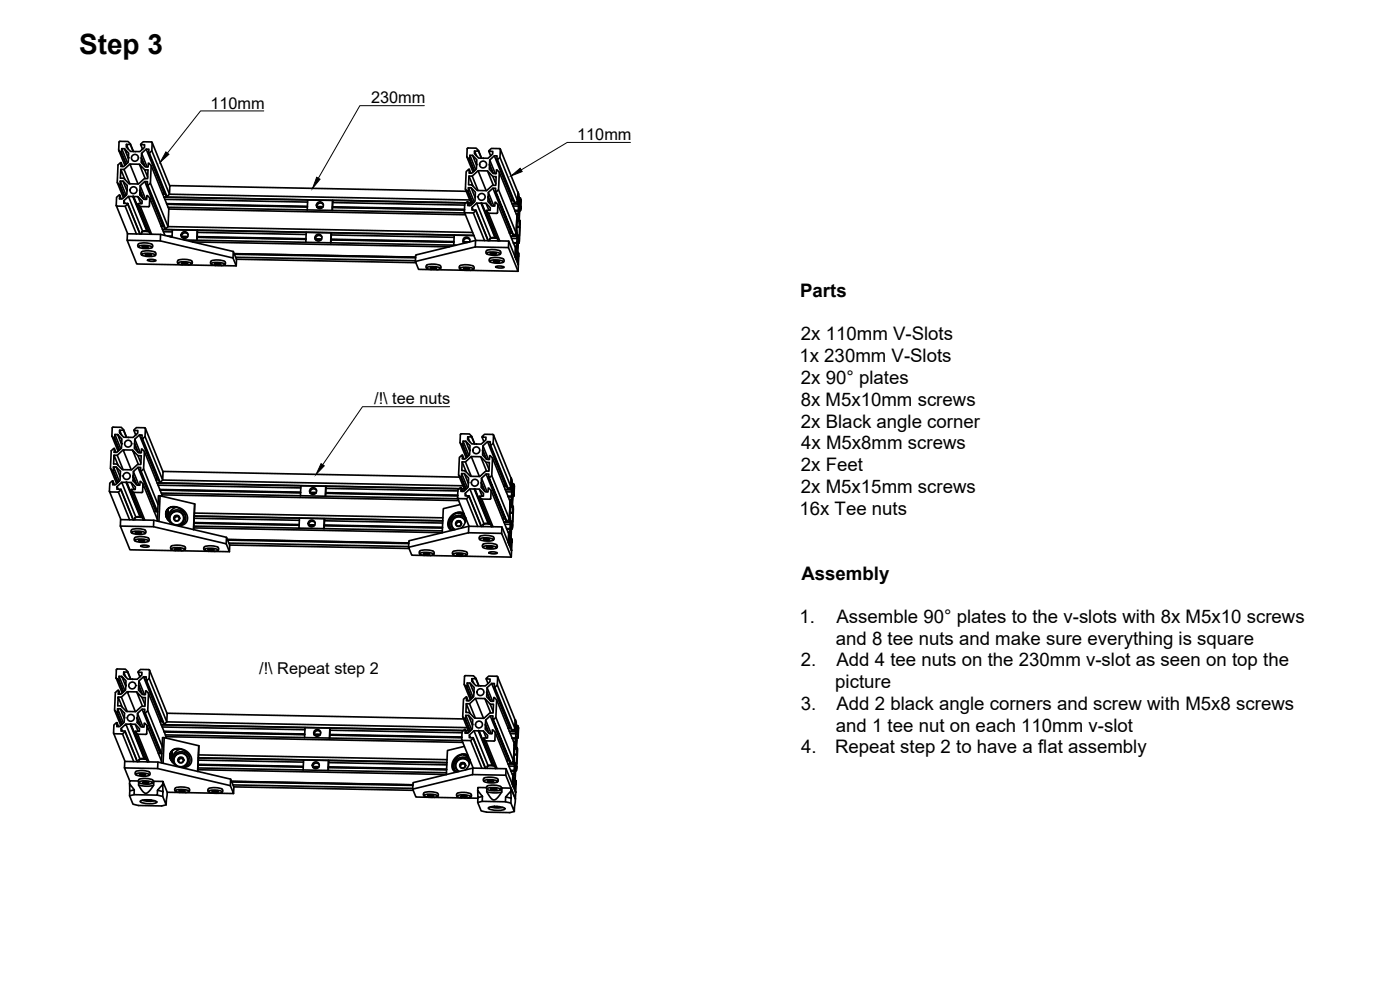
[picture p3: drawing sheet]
<svg xmlns="http://www.w3.org/2000/svg" width="420mm" height="297mm" viewBox="0 0 420 297" stroke-linecap="round" stroke-linejoin="round" font-family="sans-serif">
<!-- layer: Visible -->
<g fill="none" stroke="#000" stroke-width=".5">
<path d="M35.2 54.8l.7 .7 1.4 3.6M35.6 45l.2-2.5h2.6l.7 .7 .9 2.2M35.9 55.5h.1l1.5 3.5M35.9 58.5l-.9 .7-.1 2.6 2.7 .1 3.3 8.3M36 55.5l.1-1.2 1.7 4.3M36.1 54.3h.8l1.2 3M36.3 50.8h.9l1.8 4.4M36.3 45.8l-.7-.8 1.9 4.6M36.3 48.8l-.9 .7-.2 5.3 1.8 4.5M36.5 45.8h-.2l1.5 3.6M36.5 44.6v1.2l1.4 3.4M36.9 54.3l1.3 1.4v1.4"/>
<path d="M37.3 44.6h-.8l1.8 4.3M37.9 43.3v.8l1.3 1.3 2.8 .1 1.4-1.3v-.8h-1.2l.6 1.4M38.1 56.9v1.5l-1.4 1.3h-.8v-1.2l.5 1.2M38.6 47.2v-1.3l-1.3-1.3 1.2 3M38.6 58.9l1.3 .1 4.2 10.3M38.6 47.4v-.2l-.1 1.5-1.4 1.3-.8-.1v-1.1l.5 1.2M39 49.2l-1.8 1.6M39.1 43.3h-1.2l.6 1.5M39.1 43.2l.9 2.2M39.9 59l4.3 10.3M40 58.9l4.3 10.4M40.1 59h1.3l.8 2.1"/>
<path d="M41.4 59l1.3 1.3-.1 .8h-1.2v.2l3.7 9M41.8 49.3l-2.8-.1 2.4 6M42 57.2v-.2l1.1 2.7M42.1 55.7l-.1 1.3M42.2 43.4l.8-.9 2.6 .2v2.5l5.3 13.1 90.1 1.7M42.4 47.5v1.3l1.2 1.3h.9v-1.1l.9 .7 5.3 13M42.4 47.3l1 2.5M42.5 46l-.1 1.3 1.1 2.7M43.4 51l-1.6-1.7 1.8 4.3M43.4 54.5l-1.3 1.2 1.6 4.1M43.9 44.7l-1.4 1.3 1.7 4.1M44.2 55.6l.1-1.1h-.9l5.3 13"/>
<path d="M44.3 53.1l-.9-2.1h1l-.1 2.6h-1l-1.7 1.6h-2.9l-1.6-1.7-1-.1 .2-2.6 1.2 3.1M44.4 55.6h-.2l5.3 13.1 .9-.7 .3-5.3M44.6 45.9l.1-1.1-.8-.1 5.3 13.1M44.9 59.4l-.8-.7-.1 1.1h-.8l-1.3-1.3 .1-1.3 .9 2.3M45.1 54.9l-.7 .7 5.3 13.1M45.4 49.7l-.3 5.2 5.3 13.1 91.4 1.7M45.6 45.2l-.8 .7 5.3 13.1M45.7 42.7l5.3 13.1-.1 2.5-.8 .7h-.2l-5.3-13.1h.2M48.8 58.2l.8 .1M49.2 59.1l90.7 1.8M49.2 59.2l90.6 1.7M49.5 57.8l-.7 .3"/>
<path d="M49.5 59.8l42.8 .8M50.9 55.7l89 1.7M92.3 60h.1M139.7 56.8l1.8 4.5M140.1 47l1.9 4.6M140.3 44.5h2.6l.7 .8h-1.2v.8l1.2 1.3 1.5 .2 1.4-.1 1.4-1.3v-.8h-1.2l.8-.9 2.6 .2v2.5l-1 .7 .1-1.1-.8-.1-1.4 1.3-.2 1.4 .1 1.4 1.2 1.3h.8l.1-1.1 .9 .7-.3 5.2-.9 .7v-1.1h-.8l-1.4 1.2-.1 1.4v1.4l1.3 1.3h.8l.1-1.1 .8 .7-.2 2.6h-2.6l-.7-.9h1.2v-.8l-1.2-1.3-1.4-.1h-1.4l-1.4 1.3-.1 .8h1.2l-.7 .9-2.7-.1 .1-2.6 .9-.7-.1 1.2h.9l1.3-1.3 .2-1.4v-1.3l-1.3-1.4h-.8l-.1 1.2-.8-.7 .2-5.3 .9-.7v1.2h.8l1.4-1.3 .1-1.4v-1.4l-1.3-1.3h-.8v1.2l-.9-.8zM140.4 57.5l1.4 3.6M140.5 57.5l1.4 3.5M140.6 56.3l1.7 4.3M140.7 52.8h1l1.8-1.6 2.8 .1 1.6 1.7h1l-.1 2.6h-1l-1.8 1.6h-2.8l-1.6-1.7-1-.1zM140.7 52.8l1.3 3.1M140.8 47.8l1.5 3.6"/>
<path d="M140.8 50.8l.5 1.2M141 47.8l1.4 3.4M141 46.6l1.8 4.3M141.4 56.3l1.2 3M141.7 52.8l1.8 4.4M141.8 46.6l1.2 3M142.4 45.3l.6 1.5M142.6 58.9l.1 .2M143 49.2l.1 .2M143.5 51.2l2.4 6M143.6 45.2l.9 2.2M146.3 51.3l1.8 4.3"/>
<path d="M146.5 59.2l.9 2.3M146.5 59l1.1 2.7M146.5 57.7l1.7 4.1M146.7 45.4l.6 1.4M146.9 49.5l1 2.3M146.9 49.3l1.1 2.7M147 48l1.6 4.1M147.9 53l.9 2.1M147.9 56.5l5.3 13-.3 .4M148.4 46.7l5.3 13.1h.2M148.7 57.6l5.3 13.1h.2l-5.3-13.1M149.1 47.9l5.3 13.1h.2"/>
<path d="M149.3 47.9l5.3 13.1 .7-.7M149.6 56.9l5.3 13.1-.7 .7M149.9 51.7l5.2 13-.2 5.3M150.1 47.2l5.2 13.1 .2-2.4M150.1 44.7l5.4 13.2M153.7 59.8l-.4 .3M155.4 57.7h.1M155.5 57.9v5.4l-.2 2.3-.1-1.4-.1 .5-.2 5.3 .1 .9v-1.1l.1 3M155.5 57.7l.2 .6v3.2l.2 .6 .3-2.7 .2 .7-.1 2.5-.1 .6v-1.4l-.3 2.3 .1 3.2 .1-1.1v.9l-.2 5.3-.1 .5-.1-1.4-.2 2.3 .1 3.3v-1.2l.1 .9-.2 2.6M155.5 57.7v.2M155.6 59.9h.5M155.8 59.3l.4 .1"/>
<path d="M34.9 61.7l3.4 8.4M37.2 60.2l1.4-1.3 4.2 10.5M37.5 61l-.3-.8-.1 .8h1.2M37.6 61.9l.7-.7 3.7 9M38.2 72.1v-2l10 .2 21.8 5.2 1 2.3M38.3 61.2v-.2l3.8 9.2M41.4 61.3l.7 .7 3.4 8.3M41.6 73.9a5.4 5.4 0 0 1 4 .2 4.6 4.6 0 0 1-4.1 0zM41.6 74.1l-.3-.4 .2-.4a4.9 4.9 0 0 1 4.2 .1l.1 .5-.2 .4M42.5 76.3a5.4 5.4 0 0 1 4.1 .2 4.6 4.6 0 0 1-4.1-.1zM42.6 75.5l-.3 .5 .2 .5M42.6 75.5a4.8 4.8 0 0 1 4.1 .3l.1 .5-.3 .4"/>
<path d="M42.8 74l1-.1 .7 .2a1.38 1.38 0 0 1-1.7-.1zM42.8 69.4l-.2 .2M42.8 69.4l1-.2 1 .3M42.8 74l.1 .2 .8 .1M42.9 73.9v.3M43.7 73.9v.4M43.7 76.3h1.1l.6 .2a1.38 1.38 0 0 1-1.7-.2zM43.8 76.5v-.2v.2l.8 .2M44.3 78a2.4 2.4 0 0 1 2.5 .3 2.4 2.4 0 0 1-2.5-.3zM44.3 74l.1 .2-.7 .1M44.6 76.3v.4M44.8 69.5h.1"/>
<path d="M44.8 69.6a3 3 0 0 0-2.3 .1v.5M44.8 61.8l.1-2.4 4.6 11.2M44.8 61.8l-.2 .2h-2.5M45 70.1v.2M45.3 76.4v.2l-.7 .1M48.2 70.3l-.1 2M48.4 68h.8M48.8 68.8l93.4 1.9M49 67.5l-.6 .4M49.1 69.5l2.6 .1M50 61.1l42.3 .8M50.1 61.2l42.1 .8"/>
<path d="M50.1 61.3l42.1 .8M50.3 70.8l1.3 .1M50.4 62.2l89.1 1.7M50.7 62.7l89 1.7M50.9 71h.7M51.3 71.1h.3M51.7 68.9l-.1 2.2M53.4 78.8a5.4 5.4 0 0 1 4.1 .3 4.6 4.6 0 0 1-4.1-.1zM53.4 79.1l-.2-.4 .2-.5a4.9 4.9 0 0 1 4.2 .1l.1 .5-.3 .5M54.5 70.9l1.8 .1M54.5 71l1.8 .1M54.6 78.9l1.1-.1 .6 .3a1.38 1.38 0 0 1-1.7-.2z"/>
<path d="M54.7 78.9l.1 .2 .7 .1M54.8 78.9v.2M55.3 72l81.6 1.6M55.6 78.8l-.1 .4M56.2 79v.1l-.7 .1M56.4 70.3a1.06 1.06 0 0 0-1.2-.4 1.06 1.06 0 0 0-.7 1.2l1.7 .1M56.5 79.5l8.2 .2M57.8 72.6l77 1.5M59.1 72.1l.1-3-.1 3M59.2 71.2l32.6 .6M59.2 71.1l32.6 .7M59.2 71l32.6 .6"/>
<path d="M59.2 69.7l32.7 .7M63.4 79a5.4 5.4 0 0 1 4.1 .3 4.6 4.6 0 0 1-4.2-.1zM63.4 79.3l-.2-.5 .1-.4a4.9 4.9 0 0 1 4.2 .1l.2 .5-.3 .4M64.6 79.1l1.1-.1 .6 .2a1.38 1.38 0 0 1-1.7-.1zM64.7 79.3v-.2v.2l.8 .1M65.5 79v.4M66.2 79.2v.1l-.7 .1M69.9 77.4l-21.8-5.1-9.9-.2 2.8 7.1 13.8 .3M69.9 77.4l1 2.4-4.5-.1M70 75.5l-.1 1.9M70.3 76.1l54.4 1M70.3 76.1l54.4 1.1"/>
<path d="M70.4 76.3l54.3 1M70.7 77.2l54 1M71 77.8l53.8 1M71 77.8l-.1 2M91.8 72.7h.1M91.9 69.7l-.1 3M92.2 63h.1M92.3 60l-.1 3M94.7 71.7h1.8M94.7 71.8h1.7M95.1 62h1.8M95.1 62.2h1.7"/>
<path d="M96.6 71.1a1.06 1.06 0 0 0-1.3-.4 1.06 1.06 0 0 0-.6 1.2h1.7M97 61.4a1.06 1.06 0 0 0-1.2-.4 1.06 1.06 0 0 0-.7 1.1h1.8M99.2 72.8h.1M99.4 72l36.8 .7M99.4 71.9l36.8 .7M99.4 69.9l-.2 2.9M99.4 71.8l36.8 .7M99.4 69.9l-.1 2.9M99.4 70.5l36.9 .7M99.7 63.1h.1M99.8 62.3l39.6 .7M99.8 62.2l39.6 .7"/>
<path d="M99.8 60.1l-.1 3M99.8 62.1l39.6 .7M99.8 60.1v3M99.9 60.8l39.6 .7M124.7 78.5v-2l18-4.4 10 .2 2.9 7.2-.1 1.9M136.2 73.5v.1M136.3 70.6l-.1 2.9M139.1 72.5l1.8 .1a1.03 1.03 0 0 0-.4-1.3 1.03 1.03 0 0 0-1.4 .3 1.03 1.03 0 0 0 .2 1.4M139.1 72.7h1.4M139.1 72.7l1.1 .1M139.4 63.7l3.4 8.4M140.4 60.5l.5 1.2"/>
<path d="M140.5 60.9h.9M140.8 61.6h.5M141 71.9a1.06 1.06 0 0 0-1.3-.3 1.06 1.06 0 0 0-.6 1.1M141.7 62.2l.3 .8M142.1 63.9l3.3 8.3M142.6 74.1l-17.9 4.4 .9 2.3 3.8 .1M142.6 74.1l10 .2 2.9 7.1-14.4-.3M142.7 72.1l-.1 2M142.8 63.2l3.7 9M142.8 63l3.7 9.2M143.1 60.9l4.2 10.5M144.4 61l4.1 10.3"/>
<path d="M144.5 60.9l4.2 10.4M144.6 61l4.2 10.3M145.9 61l.8 2.1M145.9 63.3l3.7 9M146 75.9a5.4 5.4 0 0 1 4.1 .2 4.6 4.6 0 0 1-4.1 0zM146.1 76.1l-.3-.4 .2-.5a5.1 5.1 0 0 1 4.2 .2l.1 .5-.2 .4M146.6 64l3.4 8.3M147 78.3a5.4 5.4 0 0 1 4.1 .2 4.6 4.6 0 0 1-4.1-.1zM147 78.5l-.2-.4 .1-.5a4.9 4.9 0 0 1 4.2 .2l.2 .5-.3 .4M147.3 76l1-.1 .7 .2a1.38 1.38 0 0 1-1.7-.1zM147.4 76.2l-.1-.2 .1 .2 .7 .1M148.2 75.9l-.1 .4"/>
<path d="M148.2 78.4l1.1-.1 .6 .2a1.38 1.38 0 0 1-1.7-.1zM148.3 78.3v.2l.8 .2M148.3 78.3v.2M148.8 80a2.4 2.4 0 0 1 2.4 .3 2.4 2.4 0 0 1-2.4-.3zM148.8 76l.1 .2-.8 .1M149.1 78.3v.4M149.2 71.5h.1M149.2 71.5l-.1-.1a2.17 2.17 0 0 0-2.1 .2M149.3 71.6a3 3 0 0 0-2.3 .1v.5M149.4 61.4l5.3 13-.1 2.4M149.5 72.1v.2M149.8 78.4v.2l-.7 .1"/>
<path d="M152.7 72.3l-.1 2M152.9 70h.8M153.2 69.5h.3M153.3 70.8l1.7 .1h-1.7M153.3 60.2l.8 .1M153.5 71.5l1.7 .1M153.7 61.1l1.7 .1M154 61.8h1.6M154.1 72.8h1M154.1 73h1M154.5 63.1h1M154.5 73.9h.3"/>
<path d="M154.5 63.2l1 .1M154.6 63.3h.9M154.6 76.8v.2M154.6 76.8l.3 .9 .2-2.7 .3 .6-.1 3.2 .2 .6M154.8 74.3h.2M154.9 77.8h.4M154.9 64.2h.3M154.9 77.9h.4M155 75.6h.4M155 77.2h.4M155 75.3h.2M155 70h.1"/>
<path d="M155.1 68.2h.9M155.1 68h.8M155.1 72.8l-.2 2.5-.1-1.4-.1 .5-.1 2.4M155.2 66.5h.1M155.2 70.6h.6M155.2 64.6h.3M155.3 72.4v2zM155.4 65.9h.4M155.4 60.2h.1M155.5 75.9h.1M155.5 65.2l.3 .7 .2 2.3-.2 2.6v-.2l-.3 1.2-.3-.6-.1-2.3 .1-2.6 .1 .2zM155.5 72.9h.3"/>
<path d="M155.5 79.4h.1M155.6 60.1h.5M155.6 60.3l.6 .1M155.7 61.1l.4 .1M155.7 71.7h.1M155.7 62.6v2.1zM155.8 61.8h.1M155.9 66.2h.2M156 63.1h.2M156.1 62h.1M128.1 80.3a5.4 5.4 0 0 1 4.1 .2 4.6 4.6 0 0 1-4.2-.1zM128.1 80.5l-.2-.4 .1-.5a4.9 4.9 0 0 1 4.2 .2l.1 .4-.2 .5"/>
<path d="M129.3 80.3h1.1l.6 .2a1.38 1.38 0 0 1-1.7-.2zM129.3 80.3l.1 .2 .8 .1M129.4 80.3v.2M130.2 80.3v.3M130.9 80.4v.2h-.7M131.1 80.9l8.3 .2M138 80.5a5.4 5.4 0 0 1 4.1 .2 4.6 4.6 0 0 1-4.1-.1zM138 80.7l-.2-.4 .1-.5a4.9 4.9 0 0 1 4.3 .2l.1 .4-.3 .5M139.2 80.5h1.1l.6 .2a1.38 1.38 0 0 1-1.7-.2zM139.3 80.7v-.2v.2l.8 .1M140.1 80.5v.3M140.8 80.6v.1l-.7 .1"/>
<path d="M33.6 130.8l.2-2.6h2.6l.7 .7 .9 2.3M34.2 136.6h1l1.7 4.3M34.3 131.5l-.7-.7 1.8 4.6M34.3 134.6l-.9 .6-.3 5.3 1.9 4.6M34.4 131.5h-.1l1.4 3.6M34.5 130.4l-.1 1.1 1.5 3.5M35.3 130.4h-.8l1.7 4.3M35.9 129.1v.8l1.2 1.3h2.8l1.4-1.2 .1-.8h-1.2l.5 1.3M36.5 133l.1-1.3-1.3-1.3 1.2 2.9M36.6 133.1l-.1-.1v1.5l-1.4 1.2h-.8v-1.1l.5 1.1M37 135l-1.8 1.6M37.1 129.1h-1.2l.6 1.4"/>
<path d="M37.1 128.9l.8 2.3M39.8 135h-2.8l2.4 6M40.2 129.2l.7-.9 2.7 .1-.1 2.6 5.3 13 90.1 1.8M40.4 133.3l-.1 1.2 1.3 1.3 .8 .1 .1-1.2 .8 .7 5.3 13.1M40.4 133l.9 2.6M40.5 131.8l-.1 1.2 1.1 2.7M41.4 136.7l-1.6-1.7 1.7 4.3M41.8 130.5l-1.3 1.3 1.6 4.1M42.3 138.9l-.9-2.2h1l-.1 2.7-1-.1-1.8 1.7-2.8-.1-1.6-1.7h-1l.1-2.6 1.2 3M42.6 131.7l.1-1.2h-.9l5.3 13.1M43.3 135.4l-.2 5.3 4.3 10.7M43.5 131l-.7 .7 5.3 13"/>
<path d="M43.6 128.5l5.3 13.1-.1 2.4-.7 .7h-.2l-5.3-13h.2M138.1 132.8l1.8 4.6M138.2 130.2h2.7l.7 .9h-1.2l-.1 .8 1.3 1.3 1.4 .1 1.4-.1 1.4-1.2 .1-.8h-1.2l.7-.9 2.7 .1-.1 2.6-.9 .7v-1.2h-.8l-1.4 1.3-.1 1.3v1.4l1.3 1.3 .8 .1v-1.2l.9 .7-.2 5.3-.9 .7v-1.2h-.8l-1.4 1.3-.2 1.4 .1 1.4 1.3 1.3h.8v-1.2l.9 .8-.2 2.5h-2.6l-.7-.9 1.2 .1v-.8l-1.3-1.3-1.4-.2-1.4 .1-1.4 1.3v.8h1.2l-.8 .8-2.6-.1v-2.5l1-.7-.1 1.1h.8l1.4-1.2 .2-1.4-.1-1.4-1.2-1.3h-.9v1.1l-.9-.7 .3-5.3 .9-.6-.1 1.1h.9l1.3-1.2 .2-1.4v-1.4l-1.3-1.3h-.8l-.1 1.1-.8-.7zM138.7 138.6h1l1.7-1.6h2.9l1.6 1.7h1l-.2 2.7-.9-.1-1.8 1.7-2.8-.1-1.6-1.7h-1zM138.7 138.6l1.2 3M138.8 133.5l1.4 3.6M138.8 136.6l.5 1.1M138.9 133.5l1.4 3.5M139 132.4l1.7 4.3M139.7 138.6l1.7 4.3M139.8 132.4l1.2 2.9M140.4 131.1l.6 1.4"/>
<path d="M141 135l.1 .1M141.4 137l2.5 6M141.6 131.1l.8 2.1M141.6 130.9l.9 2.3M144.3 137l1.7 4.4M144.7 131.2l.5 1.3M144.9 135.3l.9 2.3M144.9 135l1.1 2.7M144.9 133.8l1.7 4.1M145.9 138.7l.9 2.2M146.3 132.5l5.3 13.1h.3M147.1 133.7l5.3 13h.1"/>
<path d="M147.3 133.7l5.2 13 .8-.7M147.8 137.4l5.3 13.1-.2 5.3M148 133l5.3 13 .1-2.4M148.1 130.5l5.3 13.1M32.9 147.5l3.4 8.4M33.1 140.5l.7 .7 1.5 3.6M33.8 141.2h.2l1.4 3.5M33.9 144.3l-1 .7v2.5l2.6 .1 3.4 8.4M34 141.2l.1-1.1 1.7 4.3M34.1 140.1h.8l1.2 2.9M34.9 140.1l1.2 1.3v1.4M35.1 146l1.4-1.3 4.3 10.5"/>
<path d="M35.5 146.8l-.4-.8v.8h1.2M35.5 147.6l.8-.6 3.6 9M36.1 142.7l-.1 1.5-1.4 1.2h-.8l.1-1.1 .4 1.1M36.1 157.8l.1-1.9 10 .2 21.8 5.1 .9 2.4M36.3 147v-.2l3.7 9.2M36.5 144.7h1.3l4.2 10.3M37.8 144.7l4.4 10.3M37.9 144.6l4.3 10.5M38 144.7l1.4 .1 .8 2.1M39.4 144.8l1.2 1.3v.8l-1.2-.1v.2l3.7 9M39.4 147l.7 .7 3.4 8.3M39.5 159.7a5.4 5.4 0 0 1 4.1 .2 4.6 4.6 0 0 1-4.1-.1z"/>
<path d="M39.5 159.9l-.2-.4 .1-.5a4.9 4.9 0 0 1 4.3 .2l.1 .5-.3 .4M40 143v-.2l1.1 2.7M40 141.5v1.3M40.1 147.7h2.6l.2-2.5 4.3 10.6M40.7 159.7h1.1l.6 .2a1.38 1.38 0 0 1-1.7-.2zM40.8 155.1l-.3 .3M40.8 155.1l1-.1 .9 .2M40.8 159.7v.2l.8 .1M40.8 159.7v.2M41.4 140.2l-1.4 1.3 1.7 4.1M41.6 159.7v.3M42.2 141.4v-1.2h-.8l5.3 13.1"/>
<path d="M42.3 159.8v.1l-.7 .1M42.3 141.4h-.1l4.9 12.1M42.8 155.4a3 3 0 0 0-2.3 0v.6M42.9 145.2l-.9-.8v1.2h-.8l-1.3-1.4 .1-1.2 .9 2.3M43 155.8v.2M43.1 140.7l-.8 .7 5 12.1M46.2 156.1l-.1 1.9M46.3 153.5h1M46.8 144h.8M47 153.3l-.6 .2M47.2 144.9l90.6 1.7M47.4 143.6l-.6 .3"/>
<path d="M47.4 145.6l42.9 .8M48 146.9l42.2 .8M48 147l42.2 .8M48 148.8l-.3 7.7M48 147.1l42.2 .8M48.4 147.9l89 1.7M48.6 148.5v.4M48.6 148.5l89 1.7M48.9 141.4l89 1.8M50 155.3l-.2-1.4 .6-1.1 1.1-.6h1.6l-1.2-.2-1.2 .3-.7 .8-.3 1 .3 1.1 .6 1.1 1.1 .8 1.2 .4M50.2 155h.2M50.2 155.6l.1 .1"/>
<path d="M50.2 155.7h.1M50.2 152.9l-.1 2.6M50.3 154v1.7zM50.3 154.2l.1 .8M50.4 155l-.2 .3M50.4 152.8v3.3M50.5 154.5l.7-1.2 1-.8a2.34 2.34 0 0 1 2.7 .9l.8 1.4v1.4l-.8 1-1.3 .4M51.1 156.7l-.3-1.3 .6-1.3 1.1-.7 1.3 .1 1.1 .8 .4 1.3-.4 1.2-1.1 .8M51.8 157.2a2.04 2.04 0 0 1-.1-3.4 2.04 2.04 0 0 1 3.2 1 2.04 2.04 0 0 1-2 2.7M52.6 154.7l.9 .1 .4 .7-.5 .7h-.8l-.2-.4-.2-.3zM52.6 154.7l.1 .3M52.7 155h.9l.3 .5"/>
<path d="M52.7 155l-.4 .7M53.1 152.2l1.2 .4 1.1 .8 .7 1 .2 1.2-.3 1-.8 .8-1.1 .3-1.2-.2M53.5 154.8l.1 .2M55.6 154.5a2.77 2.77 0 0 0-2.6-1.5 2.77 2.77 0 0 0-2.5 1.8M58.2 157.9l74.5 1.4M58.2 157l31.6 .6M58.2 156.9l31.6 .6M58.2 156.8l31.6 .6M58.3 155.5l31.5 .6M58.3 154.8l74.6 1.4M58.3 153.9l74.6 1.5M58.4 151.2l-.3 7.7"/>
<path d="M58.4 151.2l-10.9-2.5-.3 7.6M89.7 158.4v.1M89.9 155.5l-.2 2.9M90.2 148.7h.1M90.3 145.7l-.1 3M92.6 157.4l1.9 .1M92.6 157.6h1.8M93.1 147.7l1.8 .1M93.1 147.9h1.7M93.1 147.9l1.7 .1M94.6 156.8a1.06 1.06 0 0 0-1.3-.3 1.06 1.06 0 0 0-.7 1.1l1.7 .1M95 147.1a1.06 1.06 0 0 0-1.3-.3 1.06 1.06 0 0 0-.6 1.1"/>
<path d="M97.2 158.6h.1M97.3 157.7l35.5 .7M97.3 157.7l35.5 .6M97.3 155.6l-.1 3M97.3 157.5l35.5 .7M97.4 155.6l-.1 3M97.4 156.3l35.4 .6M97.6 148.9h.1M97.7 148l39.7 .8M97.8 147.9l39.6 .8M97.8 145.9l-.2 3M97.8 147.8l39.6 .8"/>
<path d="M97.8 145.9l-.1 3M97.8 146.5l39.6 .8M135.9 159.1l-.9-1.1v-1.7l1-1.6 1.5-.9-.8 .1-.9 .5-1.2 1.7-.2 1 .1 .9 .4 .7 .7 .4M137.2 153.8l1.2-.1 .9 .5M137.2 156.4h.9l.4 .7-.5 .7h-.9l-.2-.4-.2-.3zM137.2 156.4l.1 .2M137.3 156.6l.9 .1 .3 .5M137.3 156.6l-.4 .7M137.3 149.5l3.5 8.4M137.6 142.5l1.9 4.6M138.1 156.4l.1 .3M138.1 151.4l-5.1 1.2-.3 7.2-74.6-1.4"/>
<path d="M138.3 143.2l1.5 3.6M138.4 146.3l.4 1.1M138.5 143.2l1.4 3.5M138.5 146.6h.8l-.8 .1M138.5 142.1l1.8 4.3M138.8 147.3h.4M139.3 154.3l-.8-.5h-1l1.3 .7a1.71 1.71 0 0 1 .8 2.1 2.05 2.05 0 0 0-3.2-1.1 2.05 2.05 0 0 0 .2 3.4M139.4 142.1l1.2 2.9M139.6 148l.4 .8M139.7 156.2l-.7-.8-.9-.4-1 .1-.9 .4-.6 .8-.2 1 .2 .9 .7 .8M139.7 155.4a2.77 2.77 0 0 0-3.4-.4 2.77 2.77 0 0 0-1.2 3.2M139.8 155.5l-.3 1.6-1.1 1.4"/>
<path d="M140 149.6l3.4 8.4M140.6 144.7v.1M140.6 159.8l-18 4.4 1 2.4 3.8 .1M140.6 159.8l9.9 .2 2.9 7.2-14.4-.3M140.7 157.9l-.1 1.9M140.8 149l3.6 9M140.8 148.8l3.7 9.2M141 146.7l4.2 10.5M142.3 146.7l4.2 10.3M142.4 146.6l4.3 10.5M143.8 146.8l.9 2.1M143.9 149l3.6 9"/>
<path d="M144.4 145l1 2.3M144.5 144.8l1 2.7M144.5 143.5l1.7 4.1M144.6 149.7l3.3 8.3M145.9 142.2l5.3 13.1-.4 .3M146.7 143.4l5.2 13h.2l-5.3-13M147.2 157.2h.1M147.2 157.2l-.1-.1a2.17 2.17 0 0 0-2.1 .3M147.3 157.4a3 3 0 0 0-2.3 0l-.1 .6M147.4 147.2l5.3 13-.1 2.4M147.5 157.8l-.1 .2M147.6 142.7l5.3 13.1-.8 .6"/>
<path d="M150.6 158.1l-.1 1.9M150.9 155.7h.8M151.2 155.3h.3M151.2 156.6h1.7h-1.7M151.3 146h.8M151.5 157.3h1.6M151.6 145.6l-.4 .3M151.6 146.9l1.8 .1M151.9 147.6h1.7M152 158.6h1.1M152.1 158.7h1M152.1 158.8h1"/>
<path d="M152.4 148.9h1.1M152.5 159.7h.3M152.5 149h1M152.5 149.1h1M152.9 149.9l.3 .1M153 155.7h.1M153.1 153.9l.8 .1M153.1 153.7h.7M153.1 158.6l-.3 2.5v-1.4l-.1 .5-.1 2.4M153.1 152.3h.1M153.2 156.3l.5 .1M153.2 150.4h.2"/>
<path d="M153.3 158.1v2.1zM153.3 151.7h.4M153.4 143.5h.1M153.4 146h.1M153.4 143.6l.1 5.4-.2 2.3-.1-1.3-.1 .5-.2 5.3v.9l.1-1.2 .1 3.1M153.4 143.5l.3 .5-.1 3.2 .3 .7 .2-2.8 .3 .7-.1 2.6-.1 .5-.1-1.3-.2 2.3 .1 3.2v-1.2l.1 1-.3 5.2-.1 .6v-1.4l-.3 2.3 .1 3.2 .1-1.1v.9l-.1 2.6M153.4 143.5v.1M153.5 151l.2 .7 .2 2.3-.1 2.6-.1-.2-.2 1.2-.3-.7-.2-2.3 .1-2.6 .1 .3zM153.5 158.7h.2M153.5 158.6h.2M153.6 145.7h.4M153.6 145.8h.4"/>
<path d="M153.6 146.1h.5M153.6 146.9h.5M153.7 157.5h.1M153.7 148.4v2.1zM153.7 145.1h.4M153.8 147.6h.1M153.8 151.9h.2M153.9 148.9h.2M154.1 147.7h.1M40.5 162a5.4 5.4 0 0 1 4.1 .3 4.6 4.6 0 0 1-4.2-.1zM40.5 162.3l-.2-.4 .1-.5a4.9 4.9 0 0 1 4.2 .1l.2 .5-.3 .4M41.7 162.1l1.1-.1 .6 .2a1.38 1.38 0 0 1-1.7-.1z"/>
<path d="M41.8 162.3v-.2v.2l.8 .1M42.3 163.7a2.4 2.4 0 0 1 2.4 .3 2.4 2.4 0 0 1-2.4-.3zM42.6 162v.4M43.3 162.2v.1l-.7 .1M51.4 164.6a5.4 5.4 0 0 1 4.1 .2 4.6 4.6 0 0 1-4.2 0zM51.4 164.8l-.2-.4 .1-.4a4.9 4.9 0 0 1 4.2 .1l.2 .5-.3 .4M52.6 164.7l1.1-.1 .6 .2a1.38 1.38 0 0 1-1.7-.1zM52.7 164.6v.3l.8 .1M52.7 164.6v.3M53.5 164.6v.4M54.2 164.7v.2l-.7 .1M54.4 165.3l8.3 .1"/>
<path d="M61.3 164.8a5.4 5.4 0 0 1 4.1 .2 4.6 4.6 0 0 1-4.1-.1zM61.4 165l-.3-.4 .2-.4a4.9 4.9 0 0 1 4.2 .1l.1 .5-.2 .4M62.6 164.9l1-.1 .7 .2a1.38 1.38 0 0 1-1.7-.1zM62.7 165l-.1-.2 .1 .2 .7 .2M63.5 164.8l-.1 .4M64.1 164.9l.1 .2-.8 .1M67.9 163.2l-21.8-5.2-10-.2 2.9 7.2 13.8 .2M67.9 163.2l1 2.3-4.5-.1M68 161.2l-.1 2M68.2 161.9l54.5 1M68.3 161.9l54.4 1M68.3 162.1l54.4 1"/>
<path d="M68.7 162.9l53.9 1.1M68.9 163.5l53.9 1.1M68.9 163.6v1.9M122.6 164.2l.1-1.9 18-4.4 9.9 .2 2.9 7.1-.1 2M126 166a5.4 5.4 0 0 1 4.1 .3 4.6 4.6 0 0 1-4.1-.1zM126 166.3l-.2-.5 .2-.4a4.9 4.9 0 0 1 4.2 .1l.1 .5-.3 .4M127.2 166.1l1.1-.1 .6 .2a1.38 1.38 0 0 1-1.7-.1zM127.3 166.3v-.2v.2l.8 .1M128.1 166v.4M128.8 166.1v.2l-.7 .1M129.1 166.7l8.2 .1M136 166.2a5.4 5.4 0 0 1 4.1 .3 4.6 4.6 0 0 1-4.2-.1z"/>
<path d="M136 166.5l-.2-.5 .1-.4a4.9 4.9 0 0 1 4.2 .1l.2 .5-.3 .4M137.2 166.3l1.1-.1 .6 .2a1.38 1.38 0 0 1-1.7-.1zM137.3 166.3v.2l.8 .1M137.3 166.3v.2M138.1 166.2v.4M138.8 166.3v.2l-.7 .1M144 161.7a5.4 5.4 0 0 1 4.1 .2 4.6 4.6 0 0 1-4.1-.1zM144 161.9l-.2-.4 .2-.5a5.1 5.1 0 0 1 4.2 .2l.1 .5-.3 .4M145 164a5.4 5.4 0 0 1 4.1 .3 4.6 4.6 0 0 1-4.2-.1zM145 164.3l-.2-.4 .1-.5a4.9 4.9 0 0 1 4.2 .1l.1 .5-.2 .5M145.2 161.7h1.1l.6 .2a1.38 1.38 0 0 1-1.7-.2zM145.3 161.7v.2l.8 .1"/>
<path d="M145.3 161.7v.2M146.1 161.7v.3M146.2 164.1l1.1-.1 .6 .2a1.38 1.38 0 0 1-1.7-.1zM146.2 164.1l.1 .2 .8 .1M146.3 164.1v.2M146.8 165.7a2.4 2.4 0 0 1 2.4 .3 2.4 2.4 0 0 1-2.4-.3zM146.8 161.8v.1l-.7 .1M147.1 164v.4M147.8 164.2v.1l-.7 .1M152.6 162.6l-.1 .1M152.6 162.6l.2 .9 .2-2.8 .3 .7v3.2l.2 .6M152.8 160.1h.2"/>
<path d="M152.8 163.5h.4M152.9 163.7h.3M152.9 161.4h.4M152.9 163h.5M153 161.1h.2M153 161h.2M153.4 161.7h.2M153.5 165.2h.1M34.4 213.1l.7 .7 1.4 3.6M34.8 203.3l.2-2.5h2.6l.7 .7 .9 2.3M35.1 213.8h.1l1.5 3.5M35.1 216.8l-.9 .7-.1 2.6 2.7 .1 3.3 8.3"/>
<path d="M35.2 213.8l.1-1.2 1.7 4.3M35.3 212.6l.8 .1 1.2 2.9M35.5 209.1l.9 .1 1.8 4.3M35.5 204.1l-.7-.8 1.9 4.6M35.5 207.1l-.9 .7-.2 5.3 1.8 4.6M35.7 204.1h-.2l1.5 3.6M35.7 202.9v1.2l1.4 3.5M36.1 212.7l1.3 1.3v1.4M36.4 218.5l1.4-1.2 4.2 10.4M36.5 202.9h-.8l1.8 4.3M36.7 219.3l-.3-.8-.1 .8h1.2M37.1 201.6v.8l1.3 1.3 2.8 .1 1.4-1.3v-.8h-1.2l.6 1.4"/>
<path d="M37.3 215.3v1.4l-1.4 1.3h-.8v-1.2l.5 1.2M37.5 219.5v-.2l3.8 9.2M37.8 205.5v-1.2l-1.3-1.4 1.2 3M37.8 217.3h1.3l4.1 10.3M37.8 205.7v-.2l-.1 1.5-1.4 1.3h-.8v-1.2l.5 1.2M38.2 207.5l-1.8 1.7M38.3 201.7l-1.2-.1 .6 1.5M38.3 201.5l.9 2.3M39.2 217.2l4.2 10.4-4.3-10.3M39.3 217.3h1.3l.8 2.1M40.6 217.3l1.3 1.3-.1 .8h-1.2v.2l3.7 9M40.6 219.6l.7 .7 3.4 8.3"/>
<path d="M41 207.6l-2.8-.1 2.4 6M41.2 215.5v-.2l1.1 2.7M41.3 214l-.1 1.3M41.4 201.7l.8-.8 2.6 .1v2.5l5.3 13.1 90.1 1.7M41.6 205.8v1.3l1.2 1.3h.9v-1.1l.9 .7 5.3 13M41.6 205.6l1 2.5M41.7 204.3l-.1 1.3 1.1 2.7M42.6 209.3l-1.6-1.7 1.8 4.3M42.6 212.8l-1.3 1.2 1.6 4.1M43.1 203.1l-1.4 1.2 1.7 4.1M43.4 214l.1-1.2h-.9l5.3 13M43.5 211.4l-.9-2.1h1l-.1 2.6h-1l-1.7 1.6h-2.9l-1.6-1.7h-1l.2-2.7 1.2 3.1"/>
<path d="M43.6 214h-.2l4.9 12.1M43.8 204.2l.1-1.1h-.8l5.3 13M44.1 217.7l-.8-.7-.1 1.1h-.8l-1.3-1.3 .1-1.3 .9 2.3M44.3 213.3l-.7 .7 4.9 12.1M44.6 208l-.3 5.3 4.4 10.6M44.8 203.5l-.8 .7 5.3 13.1M44.9 201.1l5.3 13-.1 2.5-.8 .7h-.2l-5.3-13.1h.2M48 216.6h.8M48.4 217.4l90.7 1.8M48.4 217.5l90.6 1.7M48.7 216.1l-.7 .3M48.7 218.1l42.8 .8"/>
<path d="M49.2 219.4l42.2 .8M49.3 219.5l42.1 .9M49.3 219.6l42.1 .8M50.1 214l89 1.7M91.5 218.4l-.1 2.9M91.5 218.3v.1M96.2 219.7a1.06 1.06 0 0 0-1.2-.4 1.06 1.06 0 0 0-.7 1.2l1.8-.1M99 218.5l-.1 2.9M99 218.4v.1M99 218.4v3M99.1 219.1l39.6 .8M138.9 215.1l1.8 4.6"/>
<path d="M139.3 205.4l1.9 4.5M139.6 215.8l1.4 3.6M139.6 218.8l.5 1.2M139.7 202.7l2.4 .1 .7 .9-1.2-.1v.8l1.2 1.3 1.5 .2 1.4-.1 1.4-1.3v-.8h-1.2l.8-.8 2.6 .1-.1 2.5-.9 .7 .1-1.1h-.8l-1.4 1.2-.1 1.5M139.7 202.7l-.3 .3-.1 2.4 .9 .7v-1.2h.8l1.3 1.4v1.3l-.1 1.4-1.4 1.3h-.8v-1.2l-.9 .7-.2 5.3 .8 .7 .1-1.2 .8 .1 1.3 1.3v1.4l-.2 1.3-1.3 1.3h-.9l.1-1.2-.9 .7-.1 2.6 2.7 .1 .7-.9h-1.2l.1-.8 1.3-1.2 1.5-.1 1.4 .1 1.2 1.3v.8h-1.2l.7 .9h2.6l.2-2.6-.8-.7-.1 1.1h-.8l-1.3-1.3v-1.4l.1-1.4 1.4-1.2h.8v1.2l.9-.7 .3-5.3-.9-.7-.1 1.1h-.8l-1.2-1.3v-1.3M139.7 215.8l1.4 3.5M139.7 219.2h.9M139.8 214.6l1.7 4.3M139.9 211.1l1 .1 1.8-1.7 2.8 .1 1.6 1.7h1l-.1 2.6h-1l-1.8 1.6h-2.8l-1.6-1.7h-1zM139.9 211.1l1.3 3.1M140 206.1l1.5 3.6M140 219.9h.5"/>
<path d="M140 209.1l.5 1.2M140.2 206.1l1.4 3.5M140.2 204.9l1.8 4.3M140.6 214.7l1.2 2.9M140.9 211.2l1.8 4.3M141 204.9l1.2 3M141.6 203.6l.6 1.5M141.8 217.3l.1 .1M142.2 207.5l.1 .2M142.2 219.3l4.3 10.4M142.7 209.5l2.4 6M142.8 203.7l.9 2.1"/>
<path d="M142.8 203.5l.9 2.3M143.6 219.3l4.1 10.3M143.7 219.2l4.2 10.4M143.8 219.3l4.2 10.3M145.1 219.3l.8 2.1M145.5 209.6l1.8 4.3M145.7 217.5l.9 2.3M145.7 217.3l1.1 2.7M145.7 216l1.7 4.1M145.9 203.7l.6 1.4M146.1 207.8l1 2.3M146.1 207.6l1.1 2.7"/>
<path d="M146.2 206.3l1.6 4.1M147.1 211.3l.9 2.1M147.1 214.8l5.3 13-.3 .4M147.6 205.1l5.3 13h.2M147.9 216l5.3 13h.2l-5.3-13M148.3 206.2l5.3 13.1h.2M148.5 206.2l5.3 13.1 .7-.7M148.6 219.7l5.3 13.1-.1 2.4M148.8 215.3l5.3 13-.7 .7M149.1 210l5.2 13-.2 5.3M149.2 205.5l5.3 13.1 .1-2.4M149.3 203.1l5.4 13.1"/>
<path d="M152.5 218.6h.8M152.9 218.1l-.4 .3M154.6 219.5l-1.7-.1 1.7 .1M154.6 216h.1M154.6 218.6h.1M154.6 216.2l.1 5.4-.2 2.3-.1-1.4-.1 .5-.2 5.3 .1 .9v-1.1l.1 3.1M154.7 216l.2 .6v3.2l.2 .6 .3-2.7 .2 .7-.1 2.6-.1 .5v-1.4l-.3 2.3 .1 3.2 .1-1.1v.9l-.2 5.3-.1 .5-.1-1.4-.2 2.4 .1 3.2v-1.2l.1 .9-.2 2.6M154.7 216l-.1 .2M154.8 218.2h.5M154.8 218.4h.5M154.8 218.7h.6M154.9 219.5h.4"/>
<path d="M155 217.6l.4 .1M34.1 220l3.4 8.5M36.8 220.2l.7-.7 3.7 9M37.4 230.4v-1.9l10 .1 21.8 5.2 1 2.3M38.9 235.2l1.4 1.8-1.4 .3zM38.9 234.3l-1.5-3.9 9.9 .2 21.8 5.1M38.9 237.3v1.5l1 2.5 1.7 .4 6.9 .1 1.4-.3M40.2 238.4l-1.3 .4M40.3 237l-.1 1.4 7 .2 .1-1.5M40.8 232.2a5.4 5.4 0 0 1 4 .3 4.6 4.6 0 0 1-4.1-.1zM40.8 232.5l-.3-.5 .2-.4a4.9 4.9 0 0 1 4.2 .1l.1 .5-.2 .4M41.3 220.3h2.7l.1-2.6 4.4 10.7"/>
<path d="M41.5 234.3h-2.6v.9M41.6 235.5l2.4 .4 2.1-.3M41.7 234.6a5.4 5.4 0 0 1 4.1 .2 4.6 4.6 0 0 1-4.1-.1zM41.7 234.8l-.2-.4 .1-.4a4.9 4.9 0 0 1 4.3 .1l.1 .5-.3 .4M42 232.3l1-.1 .7 .2a1.38 1.38 0 0 1-1.7-.1zM42 227.7l-.2 .2M42 227.7l1-.1 1 .2M42 232.3l.1 .2 .8 .1M42.1 232.3v.2M42.9 232.2v.4M42.9 234.7l1.1-.1 .6 .2a1.38 1.38 0 0 1-1.7-.1zM43 234.6v.3l.8 .1"/>
<path d="M43 234.6v.3M43.5 232.3l.1 .2-.7 .1M43.8 240h1.6M43.8 234.6v.4M44 240h-.1M44 227.8h.1M44 227.9a3 3 0 0 0-2.3 .1v.5M44.2 228.4v.2M44.4 240l.3 .1M44.5 234.7v.2l-.7 .1M44.7 240v.1M44.9 240l-.2 .1"/>
<path d="M46.2 234.4l-.2 .1M47.2 238.6l1.6 .4M47.4 228.6l-.1 2M47.5 226.1h1.1M48.2 225.8l-.5 .3M48.8 235.4l.1-.9 1.3 3.2-.3 3.8-1.1-2.5 .1-1.5-1.6-.4 1.5-1.7 .1 2.1M48.9 234.5l-2.7-.1-.1 1.2-1.4 1.9-.9 .5-.7-.3-.8-1-.7-1.2v-.8M49.3 221.3l-.4 7.7M49.6 220.5l89.1 1.7M49.9 221l-.1 .4M49.9 221l89 1.7M50.2 237.7l3.8 .1"/>
<path d="M51.4 227.6h.2M51.5 228.1v.1M51.5 225.5l-.2 2.6M51.5 226.5v1.8zM51.6 226.8v.8M51.6 227.6l-.2 .3M51.6 225.4l.1 3.2M51.8 227.1l.6-1.2 1.1-.9a2.34 2.34 0 0 1 2.7 1l.7 1.3v1.5l-.7 1-1.3 .4M52.4 229.3l-.3-1.4 .5-1.2 1.2-.7 1.3 .1 1.1 .7 .3 1.3-.4 1.3-1 .8M52.6 237.2a5.4 5.4 0 0 1 4.1 .2 4.6 4.6 0 0 1-4.1-.1zM52.6 237.4l-.2-.4 .2-.5a4.9 4.9 0 0 1 4.2 .2l.1 .4-.3 .5M53.1 229.7a2.04 2.04 0 0 1-.1-3.3 2.04 2.04 0 0 1 3.1 1 2.04 2.04 0 0 1-1.9 2.7"/>
<path d="M53.8 237.2h1.1l.6 .2a1.38 1.38 0 0 1-1.7-.2zM53.9 227.3h.8l.4 .8-.4 .7h-.9l-.2-.4-.2-.4zM53.9 227.3l.1 .3M53.9 237.2v.2l.8 .1M54 237.2l-.1 .2M54 227.6h.8l.3 .5M54 227.6l-.5 .7M54.4 224.7l1.6 .7 1.2 1.3 .3 1.6-.6 1.3-1.4 .6-1.7-.2-1.5-.7-1-1.3-.3-1.4 .5-1.3 1.3-.7 1.6 .1h-1.6l-1.2 .6-.5 1.2 .1 1.3M54.7 227.3l.1 .3M54.8 237.1l-.1 .4M55.4 237.3v.1l-.7 .1M55.7 237.8l8.2 .2"/>
<path d="M56.9 227.1a2.77 2.77 0 0 0-2.7-1.6 2.77 2.77 0 0 0-2.4 1.9M59.4 230.4l74.6 1.4M59.4 229.5l31.6 .6M59.5 229.3l31.5 .6M59.5 228.1l31.6 .6M59.5 227.4l74.6 1.4M59.6 226.5l74.6 1.4M59.6 223.7l-.2 7.8M59.6 223.7l-10.8-2.4-.4 7.6M59.6 223.7l-.3 7.7M62.6 237.3a5.4 5.4 0 0 1 4.1 .3 4.6 4.6 0 0 1-4.2-.1zM62.6 237.6l-.2-.4 .1-.5a4.9 4.9 0 0 1 4.2 .1l.2 .5-.3 .5"/>
<path d="M63.8 237.4h1.1l.6 .2a1.38 1.38 0 0 1-1.7-.2zM63.9 237.4v.2l.8 .1M63.9 237.4v.2M64.7 237.3v.4M65.4 237.5v.1l-.7 .1M69.1 235.7l1 2.4-4.5-.1M69.2 233.8l-.1 1.9M69.5 234.4l54.4 1.1M69.6 234.6l54.3 1.1M69.9 235.5l54 1M70.2 236.1l53.8 1M70.2 236.1l-.1 2"/>
<path d="M91 231h.1M91.1 228l-.1 3M93.9 230h1.8M93.9 230.1l1.7 .1M93.9 230.2h1.7M94.3 220.3h1.8M94.3 220.5h1.7M95.8 229.4a1.06 1.06 0 0 0-1.3-.4 1.06 1.06 0 0 0-.6 1.2M98.4 231.1l.2-2.9-.1 3M98.4 231.1v.1M98.6 230.3l35.4 .7M98.6 230.2l35.4 .7"/>
<path d="M98.6 230.1l35.4 .7M98.6 228.8l35.5 .7M98.9 221.4h.1M99 220.6l39.6 .7M99 220.5l39.6 .8M99 220.4l39.6 .7M127.3 238.6a5.4 5.4 0 0 1 4.1 .2 4.6 4.6 0 0 1-4.2-.1zM127.3 238.8l-.2-.4 .1-.4a4.9 4.9 0 0 1 4.2 .1l.1 .5-.2 .4M128.5 238.7l1.1-.1 .6 .2a1.38 1.38 0 0 1-1.7-.1zM128.5 238.6l.1 .2 .8 .2M128.6 238.6v.2M129.4 238.6v.4"/>
<path d="M130.1 238.7v.2l-.7 .1M130.3 239.2l8.3 .2M137.1 231.6l-.9-1 .1-1.8 .9-1.5 1.5-.9-.7 .1-.9 .5-1.3 1.6-.2 1.1 .2 .8 .3 .7 .7 .5M137.2 238.8a5.4 5.4 0 0 1 4.1 .2 4.6 4.6 0 0 1-4.1-.1zM137.2 239l-.2-.4 .1-.5a4.9 4.9 0 0 1 4.3 .2l.1 .4-.3 .5M138.4 238.8h1.1l.6 .2a1.38 1.38 0 0 1-1.7-.2zM138.5 226.3l1.1-.1 .9 .5M138.5 228.9h.8l.4 .8-.5 .7h-.8l-.2-.4-.2-.4zM138.5 228.9l.1 .3M138.5 238.8v.2l.8 .2M138.5 238.8v.2M138.6 229.2h.8l.3 .5"/>
<path d="M138.6 229.2l-.5 .7M138.6 222l3.4 8.5M139.3 228.9l.1 .3M139.3 238.8v.4M139.4 223.9l-5.1 1.3-.3 7.2-74.6-1.4M140 238.9v.2l-.7 .1M140.3 239.4l3.1 .1M140.5 226.9l-.7-.5h-1.1l1.4 .6a1.71 1.71 0 0 1 .8 2.2 2.05 2.05 0 0 0-3.2-1.2 2.05 2.05 0 0 0 .1 3.4M140.9 220.5l.3 .8M140.9 228.7l-.7-.7-.9-.4h-1l-.9 .5-.6 .8-.2 .9 .3 1 .6 .7M140.9 228a2.77 2.77 0 0 0-3.4-.4 2.77 2.77 0 0 0-1.2 3.2M141 228l-.3 1.7-1.1 1.3"/>
<path d="M141.3 222.2l3.3 8.3M141.8 232.4l-17.9 4.4 .9 2.3 3.8 .1M141.8 232.4l10 .2 2.9 7.1 .1-1.9-2.9-7.1-10-.2-18 4.3v2M141.9 230.5l-.1 1.9M142 221.5l3.7 9M142 221.3l3.7 9.2M143.4 237.2l1.4 1.8-1.4 .3zM143.4 239.3v1.5l1 2.5 1.6 .4 7 .1 1.3-.3M144.8 239l-.1 1.4 7 .2v-1.5M145.1 221.6l3.7 9M145.2 234.2a5.4 5.4 0 0 1 4.1 .3 4.6 4.6 0 0 1-4.1-.1zM145.3 234.5l-.3-.5 .2-.4a5.1 5.1 0 0 1 4.2 .1l.1 .5-.2 .4"/>
<path d="M145.8 222.3l3.4 8.3M146 236.3h-2.6v.9M146.1 237.5l2.4 .4 2.1-.3M146.2 236.6a5.4 5.4 0 0 1 4.1 .2 4.6 4.6 0 0 1-4.1-.1zM146.2 236.8l-.2-.4 .1-.4a4.9 4.9 0 0 1 4.2 .1l.2 .5-.3 .4M146.5 234.3l1-.1 .6 .2a1.38 1.38 0 0 1-1.6-.1zM146.5 229.7l1-.1 1 .2M146.5 229.7l-.3 .2M146.5 234.3l.1 .2 .7 .1M146.6 234.3v.2M147.4 234.2l-.1 .4M147.4 236.7l1.1-.1 .6 .2a1.38 1.38 0 0 1-1.7-.1z"/>
<path d="M147.5 236.9v-.3v.3l.8 .1M148 234.3l.1 .2-.8 .1M148.3 236.6v.4M148.5 229.9a3 3 0 0 0-2.3 .1v.5M148.7 230.4v.2M149 236.7v.2l-.7 .1M150.6 236.4l-.1 .1M151.9 230.7l-.1 1.9M152.1 228.3h.8M152.4 227.8h.3M152.5 229.2h1.7h-1.7M152.7 229.8l1.7 .1"/>
<path d="M153.2 220.1l1.6 .1M153.3 231.1l1 .1M153.3 231.3h1M153.3 237.4l.1-.9 1.3 3.2-.4 3.8-1-2.5 .1-1.5-1.7-.4 1.6-1.7 .1 2.1M153.3 231.3l1 .1M153.4 236.5l-2.8-.1v1.2l-1.4 1.9-.9 .5-.7-.3-.8-1-.7-1.2v-.8M153.7 221.4h1M153.7 232.2h.3M153.7 221.5l1 .1M153.8 221.6h.9M153.8 235.2v.1M153.8 235.2l.3 .8 .2-2.7 .2 .7v3.1l.2 .6"/>
<path d="M154 232.6h.2M154.1 236.1h.4M154.1 222.5h.3M154.1 236.2h.4M154.1 233.9l.4 .1M154.2 235.6h.4M154.2 233.6h.2M154.2 228.3h.1M154.3 226.5h.9M154.3 226.3h.8M154.3 231.2l-.2 2.4-.1-1.4-.1 .6-.1 2.4M154.4 224.8h.1"/>
<path d="M154.4 228.9h.6M154.4 222.9h.3M154.5 230.7v2.1zM154.6 224.2h.4M154.7 234.2h.1M154.7 223.6l.3 .6 .2 2.3-.2 2.6v-.2l-.3 1.3-.3-.7-.1-2.3 .1-2.6 .1 .2zM154.7 231.2h.3M154.7 237.7h.1M154.9 230h.1M154.9 221v2zM155 220.1h.1M155.1 224.5h.2"/>
<path d="M155.2 221.5h.2M155.3 220.3h.1M42.1 240.3a6.3 6.3 0 0 1 4.9 .3 3.2 3.2 0 0 1-2.9 .5l-1.6-.3-.4-.3zM42.7 240.1l1.9 .3 1.8-.2M144.7 240.4l-1.3 .4M146.6 242.3a6.3 6.3 0 0 1 4.9 .3 3.2 3.2 0 0 1-2.9 .5l-1.6-.3-.5-.3zM147.2 242.1l1.8 .3 1.9-.2M148.2 242h1.7M148.4 242h.1M148.9 242l.2 .1M149.2 242l-.1 .1M149.4 242l-.3 .1"/>
<path d="M151.7 240.6l1.6 .4"/>
<circle cx="40.1" cy="57.1" r="1.04"/>
<circle cx="40.5" cy="47.4" r="1.04"/>
<circle cx="144.5" cy="59.1" r="1.04"/>
<circle cx="145" cy="49.3" r="1.04"/>
<circle cx="55.4" cy="70.5" r="1.04"/>
<circle cx="95.6" cy="71.3" r="1.04"/>
<circle cx="96" cy="61.6" r="1.04"/>
<circle cx="38.5" cy="133.1" r="1.04"/>
<circle cx="142.9" cy="135.1" r="1.04"/>
<circle cx="38" cy="142.8" r="1.04"/>
<circle cx="53" cy="155.5" r=".88"/>
<circle cx="93.5" cy="157" r="1.04"/>
<circle cx="94" cy="147.3" r="1.04"/>
<circle cx="137.6" cy="157.1" r=".88"/>
<circle cx="142.5" cy="144.8" r="1.04"/>
<circle cx="39.3" cy="215.4" r="1.04"/>
<circle cx="39.7" cy="205.7" r="1.04"/>
<circle cx="95.2" cy="219.9" r="1.04"/>
<circle cx="143.7" cy="217.4" r="1.04"/>
<circle cx="144.2" cy="207.7" r="1.04"/>
<circle cx="54.3" cy="228.1" r=".88"/>
<circle cx="94.8" cy="229.6" r="1.04"/>
<circle cx="138.9" cy="229.7" r=".88"/>
</g>
<!-- layer: Annotations -->
<path d="M49.8 45.6l.9 .7-2.6 2.4zM95 53.2l1 .6-2.2 2.7zM153.4 52.8l2.7-2.3 .6 1zM96.4 139.1l.9 .7-2.4 2.5z" fill="#000" stroke="#000" stroke-width=".3"/>
<path d="M79.2 33.3h-19l-10 12.6M127.4 31.7h-19.4l-12.5 21.8M189.2 42.7h-19l-13.8 8.3M134.9 122h-26.1l-12 17.4" fill="none" stroke="#000" stroke-width=".3"/>
<text font-size="8.4" x="23.8" y="16.1">Step 3</text>
<g font-size="5.6">
<text x="240.1" y="89.1">Parts</text>
<text x="240.4" y="102.2">2x 110mm V-Slots</text>
<text x="239.9" y="108.7">1x 230mm V-Slots</text>
<text x="240.4" y="115.2">2x 90° plates</text>
<text x="240.3" y="121.8">8x M5x10mm screws</text>
<text x="240.4" y="128.3">2x Black angle corner</text>
<text x="240.5" y="134.8">4x M5x8mm screws</text>
<text x="240.4" y="141.3">2x Feet</text>
<text x="240.4" y="147.9">2x M5x15mm screws</text>
<text x="239.9" y="154.4">16x Tee nuts</text>
<text x="240.5" y="173.9">Assembly</text>
<text x="239.9" y="186.9">1.</text>
<text x="251" y="186.9">Assemble 90° plates to the v-slots with 8x M5x10 screws</text>
<text x="250.8" y="193.4">and 8 tee nuts and make sure everything is square</text>
<text x="240.4" y="200">2.</text>
<text x="251" y="200">Add 4 tee nuts on the 230mm v-slot as seen on top the</text>
<text x="250.7" y="206.5">picture</text>
<text x="240.3" y="213">3.</text>
<text x="251" y="213">Add 2 black angle corners and screw with M5x8 screws</text>
<text x="250.8" y="219.5">and 1 tee nut on each 110mm v-slot</text>
<text x="240.5" y="226.1">4.</text>
<text x="250.6" y="226.1">Repeat step 2 to have a flat assembly</text>
</g>
<g font-size="4.9">
<text x="63.2" y="32.6">110mm</text>
<text x="111.4" y="31">230mm</text>
<text x="173.2" y="42">110mm</text>
<text x="112.3" y="121.3">/!\ tee nuts</text>
<text x="77.8" y="202.3">/!\ Repeat step 2</text>
</g>
</svg>
